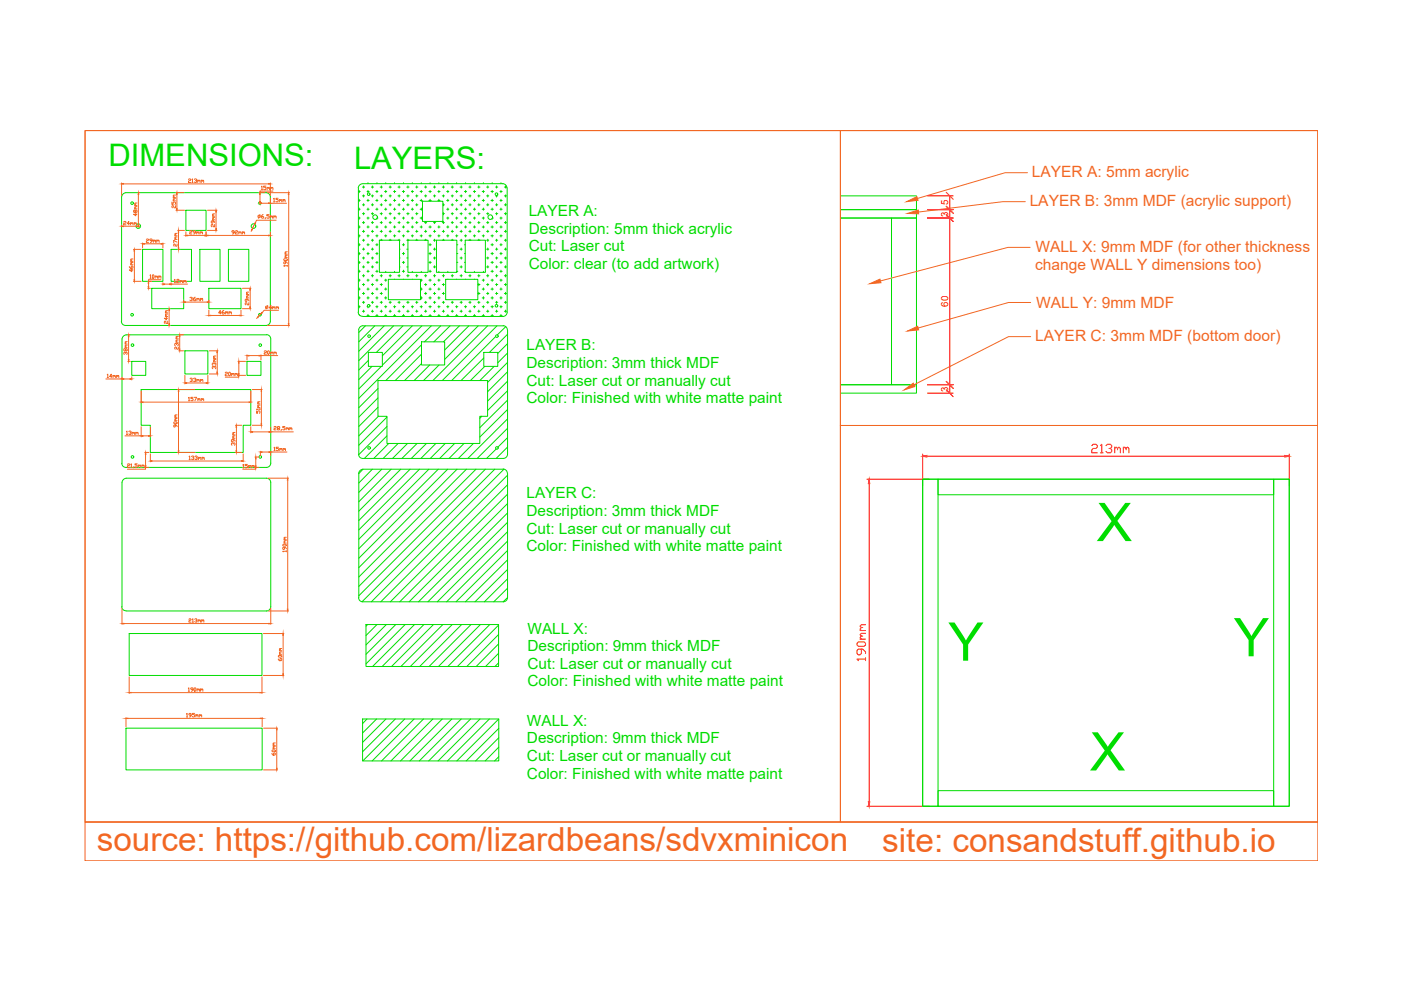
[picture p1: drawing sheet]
<svg xmlns="http://www.w3.org/2000/svg" width="297mm" height="210mm" viewBox="0 0 297 210" stroke-linecap="round" stroke-linejoin="round" font-family="sans-serif">
<!-- layer: text -->
<g fill="none" stroke="#0d0" stroke-width=".21">
<path d="M76 39.8v26.4M76.8 39.7h.5M77.1 39.4v.5M78 38.9h.1M78.7 39.7h.5M79 39.4v.5M79.9 38.9h.1M80.6 39.7h.5M80.9 39.4v.5M81.8 38.9h.1M82.5 39.7h.5M82.7 39.4v.5"/>
<path d="M83.7 38.9h.1M84.4 39.7h.4M84.6 39.4v.5M85.6 38.9h.1M86.2 39.7h.5M86.5 39.4v.5M87.4 38.9h.1M88.1 39.7h.5M88.3 39.4v.5M89.3 38.9h.1M90 39.7h.5M90.3 39.4v.5"/>
<path d="M91.2 38.9h.1M91.9 39.7h.5M92.1 39.4v.5M93 38.9h.1M93.8 39.7h.4M94 39.4v.5M95 38.9h.1M95.7 39.7h.4M95.9 39.4v.5M96.8 38.9h.1M97.5 39.7h.5M97.8 39.4v.5"/>
<path d="M98.7 38.9h.1M99.4 39.7h.5M99.7 39.4v.5M100.6 38.9h.1M101.3 39.7h.5M101.5 39.4v.5M102.5 38.9h.1M103.2 39.7h.4M103.4 39.4v.5M104.4 38.9h.1M105.1 39.7h.4M105.3 39.4v.5"/>
<path d="M106.2 38.9h.1M106.6 38.9a.91 .91 0 0 1 .9 .9M106.6 38.9l-29.8 .1a.99 .99 0 0 0-.8 .8M106.9 39.7h.5M107.2 39.4v.5M107.5 39.8v26.4a.91 .91 0 0 1-.9 .9h-29.7M25.8 41.7l-.1 26.4 .3 .7 .6 .2h29.8M25.8 41.7a1.01 1.01 0 0 1 .9-.8h29.7a.91 .91 0 0 1 .9 .8M30.2 52.9h4.3v6.7h-4.3zM36.3 52.9h4.3v6.7h-4.3zM39.4 44.6h4.3v4.3h-4.3zM42.4 52.9h4.3v6.7h-4.3z"/>
<path d="M48.4 52.9h4.3v6.7h-4.3zM57.3 41.7v26.4a.91 .91 0 0 1-.9 .9M76 40.6h.4M76 42.5h.4M76 44.4h.4M76 46.2h.4M76 48.1h.4M76 50h.4M76 51.9h.4M76 53.8h.4M76 55.6h.4M76 57.5h.4"/>
<path d="M76 59.4h.4M76.2 40.4v.5M76.2 42.2v.5M76.2 44.1v.5M76.2 46v.5M76.2 47.9v.4M76.2 49.8v.4M76.2 51.6v.5M76.2 53.5v.5M76.2 55.4v.5M76.2 57.3v.4M76.2 59.2v.4"/>
<path d="M76.8 41.5h.5M76.8 43.4h.5M76.8 45.3h.5M76.8 47.2h.5M76.8 49.1h.5M76.8 50.9h.5M76.8 52.8h.5M76.8 54.7h.5M76.8 56.6h.5M76.8 58.5h.5M77.1 41.3v.5M77.1 43.2v.4"/>
<path d="M77.1 45.1v.5M77.1 46.9v.5M77.1 48.8v.5M77.1 50.7v.5M77.1 52.6v.4M77.1 54.5v.4M77.1 56.3v.5M77.1 58.2v.5M77.8 40.6h.5M77.8 42.5h.5M77.8 44.4h.5M77.8 46.2h.5"/>
<path d="M77.8 48.1h.5M77.8 50h.5M77.8 51.9h.5M77.8 53.8h.5M77.8 55.6h.5M77.8 57.5h.5M77.8 59.4h.5M78 40.4v.5M78 42.2v.5M78 44.1v.5M78 46v.5M78 47.9v.4"/>
<path d="M78 49.8v.4M78 51.6v.5M78 53.5v.5M78 55.4v.5M78 57.3v.4M78 59.2v.4M78.7 41.5h.5M78.7 43.4h.5M78.7 45.3h.5M78.7 47.2h.5M78.7 49.1h.5M78.7 50.9h.5"/>
<path d="M78.7 52.8h.5M78.7 54.7h.5M78.7 56.6h.5M78.7 58.5h.5M79 41.3v.5M79 43.2v.4M79 45.1v.5M79 46.9v.5M79 48.8v.5M79 50.7v.5M79 52.6v.4M79 54.5v.4"/>
<path d="M79 56.3v.5M79 58.2v.5M79.7 40.6h.4M79.7 42.5h.4M79.7 44.4h.4M79.7 48.1h.4M79.7 50h.4M79.7 51.9h.4M79.7 53.8h.4M79.7 55.6h.4M79.7 57.5h.4M79.7 59.4h.4"/>
<path d="M79.9 40.4v.5M79.9 42.2v.5M79.9 44.1v.5M79.9 46.4v.1M79.9 47.9v.4M79.9 49.8v.4M79.9 51.6v.5M79.9 53.5v.5M79.9 55.4v.5M79.9 57.3v.4M79.9 59.2v.4M80 46.2h.1"/>
<path d="M80.4 50.9h4.3v6.8h-4.3zM80.6 41.5h.5M80.6 43.4h.5M80.6 45.3h.5M80.6 47.2h.5M80.6 49.1h.5M80.6 50.9h.5M80.6 58.5h.5M80.9 41.3v.5M80.9 43.2v.4M80.9 45.1v.5M80.9 46.9v.5"/>
<path d="M80.9 48.8v.5M80.9 50.7v.2M80.9 58.2v.5M81.5 40.6h.5M81.5 42.5h.5M81.5 44.4h.5M81.5 46.2h.5M81.5 48.1h.5M81.5 50h.5M81.5 59.4h.5M81.8 57.7h.1M81.8 40.4v.5"/>
<path d="M81.8 42.2v.5M81.8 44.1v.5M81.8 46v.5M81.8 47.9v.4M81.8 49.8v.4M81.8 59.2v.4M82.3 59.2h6.9v4.3h-6.9zM82.5 41.5h.5M82.5 43.4h.5M82.5 45.3h.5M82.5 47.2h.5M82.5 49.1h.5"/>
<path d="M82.5 50.9h.5M82.5 58.5h.5M82.7 41.3v.5M82.7 43.2v.4M82.7 45.1v.5M82.7 46.9v.5M82.7 48.8v.5M82.7 50.7v.2M82.7 58.2v.5M83.4 40.6h.5M83.4 42.5h.5M83.4 44.4h.5"/>
<path d="M83.4 46.2h.5M83.4 48.1h.5M83.4 50h.5M83.7 57.7h.1M83.7 40.4v.5M83.7 42.2v.5M83.7 44.1v.5M83.7 46v.5M83.7 47.9v.4M83.7 49.8v.4M83.7 59.2h.1M84.4 41.5h.4"/>
<path d="M84.4 43.4h.4M84.4 45.3h.4M84.4 47.2h.4M84.4 49.1h.4M84.4 50.9h.4M84.4 58.5h.4M84.6 41.3v.5M84.6 43.2v.4M84.6 45.1v.5M84.6 46.9v.5M84.6 48.8v.5M84.6 50.7v.2"/>
<path d="M84.6 58.2v.5M84.7 52.8h.1M84.7 54.7h.1M84.7 56.6h.1M85.3 40.6h.5M85.3 42.5h.5M85.3 44.4h.5M85.3 46.2h.5M85.3 48.1h.5M85.3 50h.5M85.3 51.9h.5M85.3 53.8h.5"/>
<path d="M85.3 55.6h.5M85.3 57.5h.5M85.6 40.4v.5M85.6 42.2v.5M85.6 44.1v.5M85.6 46v.5M85.6 47.9v.4M85.6 49.8v.4M85.6 51.6v.5M85.6 53.5v.5M85.6 55.4v.5M85.6 57.3v.4"/>
<path d="M85.6 59.2h.1M86.2 41.5h.5M86.2 43.4h.5M86.2 45.3h.5M86.2 47.2h.5M86.2 49.1h.5M86.2 50.9h.5M86.2 52.8h.3M86.2 54.7h.3M86.2 56.6h.3M86.2 58.5h.5M86.5 50.9h4.3v6.8h-4.3z"/>
<path d="M86.5 41.3v.5M86.5 43.2v.4M86.5 45.1v.5M86.5 46.9v.5M86.5 48.8v.5M86.5 50.7v.2M86.5 58.2v.5M87.2 40.6h.5M87.2 42.5h.5M87.2 44.4h.5M87.2 46.2h.5M87.2 48.1h.5"/>
<path d="M87.2 50h.5M87.4 57.7h.1M87.4 40.4v.5M87.4 42.2v.5M87.4 44.1v.5M87.4 46v.5M87.4 47.9v.4M87.4 49.8v.4M87.4 59.2h.1M88.1 41.5h.5M88.1 43.4h.5M88.1 45.3h.5"/>
<path d="M88.1 47.2h.5M88.1 49.1h.5M88.1 50.9h.5M88.1 58.5h.5M88.3 41.3v.5M88.3 43.2v.4M88.3 45.1v.5M88.3 46.9v.5M88.3 48.8v.5M88.3 50.7v.2M88.3 58.2v.5M89.1 40.6h.4"/>
<path d="M89.1 42.5h.4M89.1 44.4h.4M89.1 46.2h.4M89.1 48.1h.4M89.1 50h.4M89.2 59.4h.3M89.3 57.7h.1M89.3 40.4v.5M89.3 42.2v.5M89.3 44.1v.5M89.3 46v.5M89.3 47.9v.4"/>
<path d="M89.3 49.8v.4M89.3 59.2v.4M89.6 42.7h4.3v4.2h-4.3zM90 41.5h.5M90 47.2h.5M90 49.1h.5M90 50.9h.5M90 58.5h.5M90.3 41.3v.5M90.3 46.9v.5M90.3 48.8v.5M90.3 50.7v.2"/>
<path d="M90.3 58.2v.5M90.9 40.6h.5M90.9 42.5h.5M90.9 48.1h.5M90.9 50h.5M90.9 51.9h.5M90.9 53.8h.5M90.9 55.6h.5M90.9 57.5h.5M90.9 59.4h.5M91.2 40.4v.5M91.2 42.2v.5"/>
<path d="M91.2 47.9v.4M91.2 49.8v.4M91.2 51.6v.5M91.2 53.5v.5M91.2 55.4v.5M91.2 57.3v.4M91.2 59.2v.4M91.9 41.5h.5M91.9 47.2h.5M91.9 49.1h.5M91.9 50.9h.5M91.9 52.8h.5"/>
<path d="M91.9 54.7h.5M91.9 56.6h.5M91.9 58.5h.5M92.1 41.3v.5M92.1 46.9v.5M92.1 48.8v.5M92.1 50.7v.5M92.1 52.6v.4M92.1 54.5v.4M92.1 56.3v.5M92.1 58.2v.5M92.5 50.9h4.4v6.8h-4.4z"/>
<path d="M92.8 40.6h.5M92.8 42.5h.5M92.8 48.1h.5M92.8 50h.5M92.8 59.4h.5M93 57.7h.1M93 40.4v.5M93 42.2v.5M93 47.9v.4M93 49.8v.4M93 59.2v.4M93.8 41.5h.4"/>
<path d="M93.8 47.2h.4M93.8 49.1h.4M93.8 50.9h.4M93.8 58.5h.4M93.9 43.4h.3M93.9 45.3h.3M94 41.3v.5M94 43.2v.4M94 45.1v.5M94 46.9v.5M94 48.8v.5M94 50.7v.2"/>
<path d="M94 58.2v.5M94.5 59.2h6.8v4.3h-6.8zM94.7 40.6h.5M94.7 42.5h.5M94.7 44.4h.5M94.7 46.2h.5M94.7 48.1h.5M94.7 50h.5M95 57.7h.1M95 40.4v.5M95 42.2v.5M95 44.1v.5"/>
<path d="M95 46v.5M95 47.9v.4M95 49.8v.4M95 59.2h.1M95.7 41.5h.4M95.7 43.4h.4M95.7 45.3h.4M95.7 47.2h.4M95.7 49.1h.4M95.7 50.9h.4M95.7 58.5h.4M95.9 41.3v.5"/>
<path d="M95.9 43.2v.4M95.9 45.1v.5M95.9 46.9v.5M95.9 48.8v.5M95.9 50.7v.2M95.9 58.2v.5M96.6 40.6h.5M96.6 42.5h.5M96.6 44.4h.5M96.6 46.2h.5M96.6 48.1h.5M96.6 50h.5"/>
<path d="M96.8 57.7h.1M96.8 40.4v.5M96.8 42.2v.5M96.8 44.1v.5M96.8 46v.5M96.8 47.9v.4M96.8 49.8v.4M96.8 59.2h.1M96.9 51.9h.2M96.9 53.8h.2M96.9 55.6h.2M96.9 57.5h.2"/>
<path d="M97.5 41.5h.5M97.5 43.4h.5M97.5 45.3h.5M97.5 47.2h.5M97.5 49.1h.5M97.5 50.9h.5M97.5 52.8h.5M97.5 54.7h.5M97.5 56.6h.5M97.5 58.5h.5M97.8 41.3v.5M97.8 43.2v.4"/>
<path d="M97.8 45.1v.5M97.8 46.9v.5M97.8 48.8v.5M97.8 50.7v.5M97.8 52.6v.4M97.8 54.5v.4M97.8 56.3v.5M97.8 58.2v.5M98.5 40.6h.4M98.5 42.5h.4M98.5 44.4h.4M98.5 46.2h.4"/>
<path d="M98.5 48.1h.4M98.5 50h.4M98.5 51.9h.1M98.5 53.8h.1M98.5 55.6h.1M98.5 57.5h.1M98.6 50.9h4.3v6.8h-4.3zM98.7 57.7h.1M98.7 40.4v.5M98.7 42.2v.5M98.7 44.1v.5M98.7 46v.5"/>
<path d="M98.7 47.9v.4M98.7 49.8v.4M98.7 59.2h.1M99.4 41.5h.5M99.4 43.4h.5M99.4 45.3h.5M99.4 47.2h.5M99.4 49.1h.5M99.4 50.9h.5M99.4 58.5h.5M99.7 41.3v.5M99.7 43.2v.4"/>
<path d="M99.7 45.1v.5M99.7 46.9v.5M99.7 48.8v.5M99.7 50.7v.2M99.7 58.2v.5M100.4 40.6h.4M100.4 42.5h.4M100.4 44.4h.4M100.4 46.2h.4M100.4 48.1h.4M100.4 50h.4M100.6 57.7h.1"/>
<path d="M100.6 40.4v.5M100.6 42.2v.5M100.6 44.1v.5M100.6 46v.5M100.6 47.9v.4M100.6 49.8v.4M100.6 59.2h.1M101.3 41.5h.5M101.3 43.4h.5M101.3 45.3h.5M101.3 47.2h.5M101.3 49.1h.5"/>
<path d="M101.3 50.9h.5M101.3 58.5h.5M101.5 41.3v.5M101.5 43.2v.4M101.5 45.1v.5M101.5 46.9v.5M101.5 48.8v.5M101.5 50.7v.2M101.5 58.2v.5M102.2 40.6h.5M102.2 42.5h.5M102.2 44.4h.5"/>
<path d="M102.2 46.2h.5M102.2 48.1h.5M102.2 50h.5M102.2 59.4h.5M102.5 57.7h.1M102.5 40.4v.5M102.5 42.2v.5M102.5 44.1v.5M102.5 46v.5M102.5 47.9v.4M102.5 49.8v.4M102.5 59.2v.4"/>
<path d="M103.2 41.5h.4M103.2 43.4h.4M103.2 45.3h.4M103.2 47.2h.4M103.2 49.1h.4M103.2 50.9h.4M103.2 52.8h.4M103.2 54.7h.4M103.2 56.6h.4M103.2 58.5h.4M103.4 41.3v.5M103.4 43.2v.4"/>
<path d="M103.4 45.1v.5M103.4 46.9v.5M103.4 48.8v.5M103.4 50.7v.5M103.4 52.6v.4M103.4 54.5v.4M103.4 56.3v.5M103.4 58.2v.5M104.1 40.6h.5M104.1 42.5h.5M104.1 44.4h.5M104.1 48.1h.5"/>
<path d="M104.1 50h.5M104.1 51.9h.5M104.1 53.8h.5M104.1 55.6h.5M104.1 57.5h.5M104.1 59.4h.5M104.4 40.4v.5M104.4 42.2v.5M104.4 44.1v.5M104.4 46.4v.1M104.4 47.9v.4M104.4 49.8v.4"/>
<path d="M104.4 51.6v.5M104.4 53.5v.5M104.4 55.4v.5M104.4 57.3v.4M104.4 59.2v.4M104.4 46.2h.2M105.1 41.5h.4M105.1 43.4h.4M105.1 45.3h.4M105.1 47.2h.4M105.1 49.1h.4M105.1 50.9h.4"/>
<path d="M105.1 52.8h.4M105.1 54.7h.4M105.1 56.6h.4M105.1 58.5h.4M105.3 41.5v.3M105.3 43.2v.4M105.3 45.1v.5M105.3 46.9v.5M105.3 48.8v.5M105.3 50.7v.5M105.3 52.6v.4M105.3 54.5v.4"/>
<path d="M105.3 56.3v.5M105.3 58.2v.5M106 40.6h.5M106 42.5h.5M106 44.4h.5M106 46.2h.5M106 48.1h.5M106 50h.5M106 51.9h.5M106 53.8h.5M106 55.6h.5M106 57.5h.5"/>
<path d="M106 59.4h.5M106.2 40.4v.5M106.2 42.2v.5M106.2 44.1v.5M106.2 46v.5M106.2 47.9v.4M106.2 49.8v.4M106.2 51.6v.5M106.2 53.5v.5M106.2 55.4v.5M106.2 57.3v.4M106.2 59.2v.4"/>
<path d="M106.9 41.5h.5M106.9 43.4h.5M106.9 45.3h.5M106.9 47.2h.5M106.9 49.1h.5M106.9 50.9h.5M106.9 52.8h.5M106.9 54.7h.5M106.9 56.6h.5M106.9 58.5h.5M107.2 41.3v.5M107.2 43.2v.4"/>
<path d="M107.2 45.1v.5M107.2 46.9v.5M107.2 48.8v.5M107.2 50.7v.5M107.2 52.6v.4M107.2 54.5v.4M107.2 56.3v.5M107.2 58.2v.5M178.2 41.5h16.1v3h-16.1h16.1v1.7h-16.1h10.8v35.4h-10.8h16.1v1.8h-16.1M189 46.2h5.3v35.4h-5.3zM27.9 76.6h3v3h-3zM32.2 61.1h6.7v4.3h-6.7z"/>
<path d="M39.2 74.4h4.9v4.9h-4.9zM44.3 61.1h6.8v4.3h-6.8zM52.4 76.6h2.9v3h-2.9zM57.4 71.8a.91 .91 0 0 0-.9-.8h-29.7a1.01 1.01 0 0 0-.9 .9v26.4M57.4 71.9v26.3a.91 .91 0 0 1-.9 .9h-29.7M75.9 66.2l.3 .6 .6 .3M76 61.3h.4M76 63.2h.4M76 65h.4M76.2 61v.5M76.2 62.9v.5M76.2 64.8v.5"/>
<path d="M76.2 66.7v.1M76.3 66.9h.1M76.8 60.3h.5M76.8 62.2h.5M76.8 64.1h.5M76.8 66h.5M76.9 69.1a.99 .99 0 0 0-.9 .8l.1 26.4M77 69.1l29.7-.1a.91 .91 0 0 1 .9 .9M77.1 60.1v.5M77.1 62v.4M77.1 63.9v.4M77.1 65.7v.5"/>
<path d="M77.5 69.1l-1.4 1.4M77.8 61.3h.5M77.8 63.2h.5M77.8 65h.2M77.8 66.9h.5M78 61v.5M78 62.9v.5M78 65.1v.2M78 66.7v.4M78.1 74.7h3v3h-3zM78.1 76.4l-2 2M78.7 60.3h.5"/>
<path d="M78.7 62.2h.5M78.7 64.1h.5M78.7 66h.5M78.9 77.7l-2.8 2.8M79 60.1v.5M79 62v.4M79 63.9v.4M79 65.7v.5M79.5 69.1l-3.4 3.4M79.7 61.3h.4M79.7 63.2h.4M79.7 65h.4"/>
<path d="M79.7 66.9h.4M79.9 61v.5M79.9 62.9v.5M79.9 64.8v.5M79.9 66.7v.4M80.6 60.3h.5M80.6 62.2h.5M80.6 64.1h.5M80.6 66h.5M80.9 60.1v.5M80.9 62v.4M80.9 63.9v.4"/>
<path d="M80.9 65.7v.5M80.9 77.7l-4.8 4.8M81.4 69.1l-5.3 5.4M81.5 61.3h.5M81.5 63.2h.5M81.5 65h.5M81.5 66.9h.5M81.8 61v.5M81.8 62.9v.5M81.8 64.8v.5M81.8 66.7v.4M82.5 64.1h.5"/>
<path d="M82.5 66h.5M82.7 63.9v.4M82.7 65.7v.5M83.4 65h.5M83.4 66.9h.5M83.4 69.1l-7.3 7.4M83.7 64.8v.5M83.7 66.7v.4M84.4 64.1h.4M84.4 66h.4M84.6 63.9v.4M84.6 65.7v.5"/>
<path d="M85.3 65h.5M85.3 66.9h.5M85.4 69.1l-5.6 5.6M85.6 64.8v.5M85.6 66.7v.4M86.2 64.1h.5M86.2 66h.5M86.5 63.9v.4M86.5 65.7v.5M87.2 65h.5M87.2 66.9h.5M87.4 64.8v.5"/>
<path d="M87.4 66.7v.4M87.4 69.1l-6.3 6.3M88.1 64.1h.5M88.1 66h.5M88.3 63.9v.4M88.3 65.7v.5M89.1 65h.4M89.1 66.9h.4M89.2 61.3h.3M89.2 63.2h.3M89.3 61v.5M89.3 62.9v.5"/>
<path d="M89.3 64.8v.5M89.3 66.7v.4M89.4 72.5h4.9v4.9h-4.9zM89.4 73.1l-7.6 7.6M89.4 75.1l-5.6 5.6M89.4 77.1l-3.6 3.6M89.5 69.1l-8.4 8.3M90 60.3h.5M90 62.2h.5M90 64.1h.5M90 66h.5M90.3 60.1v.5"/>
<path d="M90.3 62v.4M90.3 63.9v.4M90.3 65.7v.5M90.9 61.3h.5M90.9 63.2h.5M90.9 65h.5M90.9 66.9h.5M91.1 77.4l-3.3 3.3M91.2 61v.5M91.2 62.9v.5M91.2 64.8v.5M91.2 66.7v.4"/>
<path d="M91.4 69.1l-15.3 15.4M91.9 60.3h.5M91.9 62.2h.5M91.9 64.1h.5M91.9 66h.5M92.1 60.1v.5M92.1 62v.4M92.1 63.9v.4M92.1 65.7v.5M92.8 61.3h.5M92.8 63.2h.5M92.8 65h.5"/>
<path d="M92.8 66.9h.5M93 61v.5M93 62.9v.5M93 64.8v.5M93 66.7v.4M93.1 77.4l-3.3 3.3M93.4 69.1l-3.4 3.4M93.8 60.3h.4M93.8 62.2h.4M93.8 64.1h.4M93.8 66h.4M94 60.1v.5"/>
<path d="M94 62v.4M94 63.9v.4M94 65.7v.5M94.7 65h.5M94.7 66.9h.5M95 64.8v.5M95 66.7v.4M95.4 69.1l-3.4 3.4M95.7 64.1h.4M95.7 66h.4M95.9 63.9v.4M95.9 65.7v.5"/>
<path d="M96.6 65h.5M96.6 66.9h.5M96.8 64.8v.5M96.8 66.7v.4M97.4 69.1l-3.4 3.4M97.5 64.1h.5M97.5 66h.5M97.8 63.9v.4M97.8 65.7v.5M98.5 65h.4M98.5 66.9h.4M98.7 64.8v.5"/>
<path d="M98.7 66.7v.4M99.4 64.1h.5M99.4 66h.5M99.4 69.1l-5.1 5.1M99.7 63.9v.4M99.7 65.7v.5M100.4 65h.4M100.4 66.9h.4M100.6 64.8v.5M100.6 66.7v.4M101.3 60.3h.5M101.3 62.2h.5"/>
<path d="M101.3 64.1h.5M101.3 66h.5M101.4 69.1l-7.1 7.1M101.5 60.1v.5M101.5 62v.4M101.5 63.9v.4M101.5 65.7v.5M102.2 61.3h.5M102.2 63.2h.5M102.2 65h.5M102.2 66.9h.5M102.5 61v.5"/>
<path d="M102.5 62.9v.5M102.5 64.8v.5M102.5 66.7v.4M102.6 74.7h2.9v3h-2.9zM102.6 75.9l-4.9 4.8M102.8 77.7l-3.1 3M103.2 60.3h.4M103.2 62.2h.4M103.2 64.1h.4M103.2 66h.4M103.4 69.1l-11.6 11.6M103.4 60.1v.5"/>
<path d="M103.4 62v.4M103.4 63.9v.4M103.4 65.7v.5M104.1 61.3h.5M104.1 63.2h.5M104.1 65h.5M104.1 66.9h.5M104.4 61v.5M104.4 62.9v.5M104.4 64.8v.5M104.4 66.7v.4M104.8 77.7l-3.1 3"/>
<path d="M105.1 60.3h.4M105.1 62.2h.4M105.1 64.1h.4M105.1 66h.4M105.1 71.4l-9.3 9.3M105.3 60.1v.5M105.3 62v.4M105.3 63.9v.4M105.3 65.7v.5M105.4 69.1l-11.6 11.6M106 61.3h.5M106 63.2h.5"/>
<path d="M106 65h.5M106 66.9h.5M106.2 61v.5M106.2 62.9v.5M106.2 64.8v.5M106.2 66.7v.4M106.9 60.3h.5M106.9 62.2h.5M106.9 64.1h.5M106.9 66h.5M107.2 60.1v.5M107.2 62v.4"/>
<path d="M107.2 63.9v.4M107.2 65.7v.5M107.2 69.3l-1.7 1.7M107.6 70v26.3a.91 .91 0 0 1-.9 .9h-29.7M107.6 70.9l-3.8 3.8M107.6 72.9l-2.1 2M107.6 74.8l-2.1 2.1M107.6 76.8l-4.2 4.3M107.6 78.8l-4.2 4.3M25.8 98.2l.3 .7 .6 .2M29.9 82.6h23.3v7.6h-1.6v5.7h-19.7v-5.7h-2zM76 96.3l.3 .6 .6 .3"/>
<path d="M76.9 99.5a.99 .99 0 0 0-.9 .9M79 99.5l-2.9 2.9M80.1 80.7h23.3v7.6h-1.7v5.7h-19.7v-5.7h-1.9zM80.1 82.4l-4 4M80.1 84.4l-4 4M80.1 86.4l-4 4M80.2 88.3l-4.1 4.1M80.9 99.5l-4.8 4.9M82 88.4l-5.9 6M82 90.4l-5.9 6M82 92.4l-4.7 4.8M82.4 94l-3.2 3.2"/>
<path d="M82.9 99.5l-6.8 6.9M84.4 94l-3.2 3.2M85 99.5l-8.9 8.9M86.4 94l-3.2 3.2M87 99.5l-10.9 10.9M88.4 94l-3.2 3.2M88.9 99.5l-12.8 12.9M90.4 94l-3.2 3.2M90.9 99.5l-14.8 14.8M92.4 94l-3.2 3.2M92.9 99.5l-16.8 16.8M94.4 94l-3.2 3.2"/>
<path d="M94.9 99.5l-18.8 18.9M96.4 94l-3.2 3.2M96.9 99.5l-20.8 20.9M98.4 94l-3.2 3.2M98.9 99.5l-22.8 22.8M100.4 94l-3.2 3.2M100.9 99.5l-24.8 24.8M102.2 88.3l-.5 .4M102.9 99.5l-26.8 26.8M104.9 99.5l-28.1 28.1M105.2 95.2l-2 2M106.7 99.4a.91 .91 0 0 1 .9 .9"/>
<path d="M106.7 99.5h-29.7l-.9 .9v26.3M106.8 99.5l-28.1 28.1M107.6 80.8l-4.2 4.2M107.6 82.8l-4.2 4.2M107.6 84.8l-5.9 5.9M107.6 86.8l-5.9 5.9M107.6 88.8l-8.4 8.4M107.6 90.8l-6.4 6.4M107.6 92.8l-2 2M107.6 94.8l-2.4 2.4M25.9 102.3v26.4M25.9 102.3a1.01 1.01 0 0 1 .9-.9h29.7a.91 .91 0 0 1 .9 .9v26.4a.91 .91 0 0 1-.9 .8h-29.7"/>
<path d="M107.6 100.4v26.3M107.6 100.8l-26.9 26.8M107.6 102.8l-24.8 24.8M107.6 104.8l-22.8 22.8M107.6 106.8l-20.9 20.8M107.6 108.8l-18.9 18.8M107.6 110.7l-16.9 16.9M107.6 112.7l-14.9 14.9M107.6 114.7l-12.9 12.9M107.6 116.7l-10.9 10.9M107.6 118.7l-8.9 8.9M195.6 101.6h77.7v69.3h-77.7z"/>
<path d="M195.6 101.6h3.3v69.3h-3.3zM198.9 101.6h71.1v3.3h-71.1zM270 101.6h3.3v69.3h-3.3zM25.8 128.6l.3 .6 .6 .3M27.4 134.3h28.1v8.9h-28.1zM76 126.7l.3 .6 .6 .3M77 127.6h29.7M77.6 132.4h28.1v8.9h-28.1zM77.9 132.4l-.3 .4M79.9 132.4l-2.3 2.3M81.9 132.4l-4.3 4.3M83.9 132.4l-6.3 6.3"/>
<path d="M85.9 132.4l-8.3 8.4M87.9 132.4l-8.9 8.9M89.9 132.4l-8.9 8.9M91.9 132.4l-8.9 8.9M93.9 132.4l-8.9 8.9M95.9 132.4l-8.9 8.9M97.9 132.4l-8.9 8.9M99.9 132.4l-8.9 8.9M101.9 132.4l-8.9 8.9M103.8 132.4l-8.8 8.9M105.7 132.5l-8.7 8.8M105.7 134.5l-6.7 6.8"/>
<path d="M105.7 136.5l-4.7 4.8M105.7 138.5l-2.7 2.8M107.6 120.7l-6.9 6.9M107.6 122.7l-4.9 4.9M107.6 124.7l-2.9 2.9M107.6 126.7l-.9 .9M107.6 126.7a.91 .91 0 0 1-.9 .9M26.7 154.4h28.9v8.8h-28.9zM76.9 152.4h28.8v8.9h-28.8zM77.8 152.4l-.9 1M79.8 152.4l-2.9 3M81.8 152.4l-4.9 5"/>
<path d="M83.8 152.4l-6.9 7M85.8 152.4l-8.9 8.9M87.8 152.4l-8.9 8.9M89.8 152.4l-8.9 8.9M91.8 152.4l-8.9 8.9M93.8 152.4l-8.9 8.9M95.8 152.4l-8.9 8.9M97.8 152.4l-8.9 8.9M99.8 152.4l-8.9 8.9M101.8 152.4l-8.9 8.9M103.8 152.4l-8.9 8.9M105.7 140.5l-.8 .8"/>
<path d="M105.7 152.4l-8.8 8.9M105.7 154.4l-6.9 6.9M105.7 156.4l-4.9 4.9M105.7 158.4l-2.8 2.9M105.7 160.4l-.8 .9M198.9 167.6h71.1v3.3h-71.1z"/>
<circle cx="28" cy="43.1" r=".28"/>
<circle cx="29.3" cy="47.9" r=".49"/>
<circle cx="53.7" cy="47.9" r=".49"/>
<circle cx="55.1" cy="43.1" r=".28"/>
<circle cx="78.2" cy="41.2" r=".28"/>
<circle cx="79.5" cy="46" r=".49"/>
<circle cx="103.9" cy="46" r=".49"/>
<circle cx="105.3" cy="41.2" r=".28"/>
<circle cx="28" cy="66.7" r=".28"/>
<circle cx="28.1" cy="73.2" r=".28"/>
<circle cx="55.1" cy="66.7" r=".28"/>
<circle cx="55.2" cy="73.2" r=".28"/>
<circle cx="78.2" cy="64.8" r=".28"/>
<circle cx="78.3" cy="71.3" r=".28"/>
<circle cx="105.3" cy="64.8" r=".28"/>
<circle cx="105.3" cy="71.3" r=".28"/>
<circle cx="28.1" cy="96.9" r=".28"/>
<circle cx="55.2" cy="96.9" r=".28"/>
<circle cx="78.3" cy="95" r=".28"/>
<circle cx="105.3" cy="95" r=".28"/>
</g>
<g fill="none" stroke="#f26722" stroke-width=".21">
<path d="M18 27.7h160.2v146.6h-160.2zM18 27.7h261.4v146.6h-261.4zM25.8 38.8v2.6M26.2 39h30.7M40 38.1l.3-.2 .1 .3-.4 .2v.3h.4M40.7 38.1l.1-.2v.8M40.7 38.7h.2M41.2 38.1l.1-.2 .4 .2-.3 .2M41.6 38.3l.1 .1-.1 .3-.4-.1M41.9 38.3l.1-.1 .2 .2M41.9 38.2v.5M42.2 38.3l.1-.1 .1 .1v.4"/>
<path d="M42.7 38.3l.1-.1 .1 .2M42.7 38.2v.5M42.9 38.3l.2-.1 .1 .1v.4M55.4 39.6l.1-.1v.7M56.4 39.5h-.5v.2l.5 .1-.1 .4-.4-.1M56.6 39.8l.2-.1 .1 .3M56.6 39.7v.5M56.9 39.8l.1-.1 .2 .1v.4M57.3 38.8v2.6M57.4 39.8l.1-.1 .1 .3M57.4 39.7v.5M57.6 39.8l.1-.1 .2 .1v.4"/>
<path d="M178.2 27.7h101.2v62.5h-101.2zM217.8 36.6h-4.7l-18.6 5.5M25.8 47.7v.1M26.2 48h2.8M26.2 47.1l.1-.2 .4 .2-.1 .2-.4 .1v.3h.5M27.4 56.5l.3 .4h.4l.1-.1-.1-.4-.3 .1v.4M27.4 47.4h-.4l.3-.5v.8M27.7 47.3l.1-.1 .1 .2M27.7 56.1h.5M27.7 55.4h.5M27.7 47.2v.5M27.9 57.1v.5l-.5-.4h.8"/>
<path d="M27.9 55.9l-.2 .1 .1 .1M27.9 55.2l-.2 .1 .1 .1M27.9 47.3l.2-.1 .1 .1v.4M28.2 55.7h-.4l-.1 .1 .1 .1M28.2 54.9h-.4l-.1 .1 .1 .2M28.3 52.9h1.6M28.3 59.6h1.6M28.4 47.3l.1-.1 .2 .2M28.4 47.2v.5M28.5 53.2v6.1M28.5 44.3h.5M28.5 43.6h.5"/>
<path d="M28.7 44.7l.1-.2 .2 .2v.2l-.2 .1-.4-.5-.1 .4 .1 .1 .3-.1M28.7 47.3l.1-.1 .1 .1v.4M28.8 45.3v.5l-.5-.4h.7M28.8 44.1l-.3 .1 .2 .1M28.8 43.3l-.3 .1 .2 .2M29 43.8h-.3l-.2 .1 .2 .2M29 43.1h-.3l-.2 .1 .2 .1M29.3 41.2v6.6M29.5 40.9h.1M29.5 48h.1M30.2 51.5v1.1M30.6 51.7h3.6"/>
<path d="M31 50.8h.5l-.1 .2-.4 .1v.3h.5M31.3 59.6h.8M31.8 58.4l.1-.1v.7M31.8 59h.2M32.3 51h-.4l-.1-.2h.5v.3l-.4 .3M32.3 58.4l.1-.1 .2 .1-.1 .6-.2-.1zM32.5 51l.1-.1 .2 .2M32.5 50.9v.5M32.8 51l.1-.1 .1 .1v.4M32.9 58.6l.1-.1 .1 .3M32.9 58.5v.5M33.1 58.6l.2-.1 .1 .1v.4"/>
<path d="M33.2 51l.2-.1 .1 .2M33.2 50.9v.5M33.5 51l.1-.1 .1 .1v.4M33.7 58.6l.1-.1 .1 .3M33.7 58.5v.5M33.9 58.6l.1-.1 .1 .1v.4M34.1 59.3h-2.6v.3M34.5 51.5v1.1M34.5 59.9v.6M36.3 59.9v.6M36.4 42.8v.5h.3l.1-.5 .4 .2-.1 .3M36.7 42.6h.5"/>
<path d="M36.7 41.9h.5M37 59.4l.1-.2v.7M37 42.3l-.3 .2 .1 .1M37 41.6l-.3 .1 .1 .2M37 59.9h.2M37 50.8h.5M37 50h.5M37.2 43.6v.5h-.2l-.3-.5-.3 .1 .2 .4M37.2 42.1h-.4l-.1 .1 .1 .1M37.2 41.4h-.4l-.1 .1 .1 .1M37.3 50.5l-.3 .1 .2 .2M37.3 49.7l-.3 .2 .2 .1"/>
<path d="M37.3 40.9h1.7M37.3 44.6h1.8M37.5 59.4l.1-.2 .4 .2-.5 .3v.2h.5M37.5 41.2v3M37.5 51.7v.5l-.3-.1-.2-.4-.2 .2 .1 .3M37.5 51.4l-.7-.4v.5M37.5 50.2h-.3l-.2 .2 .2 .1M37.5 49.5h-.3l-.2 .1 .2 .1M37.7 52.9h.4M37.7 48.9h1.4M37.8 49.2v3.3M38.2 59.6l.1-.1 .1 .2"/>
<path d="M38.2 59.5v.4M38.4 59.6h.3v.3M38.9 59.6l.2-.1 .1 .2M38.9 59.5v.4M39.2 59.6h.3v.3M39.4 49.1v1M39.8 49.9h3.5M40.2 49l.1-.1 .4 .1-.5 .4v.2h.5M41.4 49.2h-.3l-.2-.2 .2-.1 .3 .1v.4l-.3 .2M41.7 49.2l.1-.1 .1 .3M41.7 49.1v.5M41.9 49.2h.3v.4"/>
<path d="M42.4 49.2l.1-.1 .2 .3M42.4 49.1v.5M42.7 49.2h.2v.4M43.7 49.1v1M44 48.9h2M44 44.6h2M44.1 49.9h12.8M45 46.6h.5M45 45.8h.5M45.2 46.8l-.2 .5-.2-.1 .1-.4h.4l.2 .4M45.3 46.4l-.3 .1 .2 .1M45.3 45.6l-.3 .1 .2 .1"/>
<path d="M45.5 47.6v.5l-.3-.1-.2-.4-.2 .1 .1 .4M45.5 46.1h-.3l-.2 .1 .2 .2M45.5 45.3h-.3l-.2 .2 .2 .1M45.8 45v3.5M49.7 49.2h-.4l-.2-.2 .2-.1 .4 .1v.4l-.4 .2M49.9 49l.1-.1 .4 .1-.5 .4v.2h.5M50.6 49.2l.2-.1 .1 .3M50.6 49.1v.5M50.9 49.2h.2v.4M51.4 49.2l.1-.1 .1 .3M51.4 49.1v.5M51.6 49.2h.3v.4"/>
<path d="M53.4 48.7l-.1 .4M54 47.5l-.4 .9M54.7 45.8l.4-.2 .1 .4-.4 .1zM54.9 40.9h1.2M55.1 41.2v1.5M55.1 42.8v.1M55.1 45.5l-.3 .8M55.3 43.1h1.6M55.4 40.2h.3M55.8 45.5l-.3 .3v.3l.1 .2 .3-.2-.1-.2h-.3M56.3 46.1l-.1 .3M56.7 40.9h4.7"/>
<path d="M57.1 45.5h-.5v.3l.5 .1-.2 .4-.3-.2M57.3 45.9l.1-.1 .1 .2M57.3 45.8v.5M57.3 42v1.3M57.3 49.1v1M57.3 43.1h3.4M57.5 45.9l.2-.1 .1 .1v.4M57.9 40.5h-2.8v.4M58 42.2l.1-.2v.8M58 42.8h.3M58 45.9l.2-.1 .1 .2M58 45.8v.5"/>
<path d="M58.3 45.9l.1-.1 .1 .1v.4M58.5 46.7h-4.1l-.3 .5M59 42h-.5v.3l.5 .1-.2 .4-.3-.1M59.2 42.4l.2-.1 .1 .2M59.2 42.3v.5M59.5 42.4l.1-.1 .1 .1v.4M60 42.4l.1-.1 .1 .2M60 42.3v.5M60.2 55l.6-.1 .1 .2-.6 .1zM60.2 42.4l.1-.1 .2 .1v.4M60.4 54.6h.5M60.4 53.9h.5"/>
<path d="M60.5 55.5v.3l-.2 .2-.1-.2 .1-.3h.4l.2 .3M60.7 54.4l-.3 .1 .1 .1M60.7 53.6l-.3 .2 .1 .1M60.9 56.3h-.7l.1 .2M60.9 54.1h-.4l-.1 .2 .1 .1M60.9 53.4h-.4l-.1 .1 .1 .1M60.9 56.2v.3M61.2 41.2v27.4M217.4 42.8h-4.8l-17.9 2.2M218.4 52.5h-4.7l-27 7.1M22.7 79.5l.2-.2v.8M23.7 79.8h-.5l.4-.5v.8"/>
<path d="M24 79.7l.1-.1 .1 .2M24 79.6v.5M24.2 79.7l.1-.1 .2 .1v.4M24.7 79.7l.1-.1 .2 .2M24.7 79.6v.5M25 79.7l.1-.1 .1 .1v.4M25.9 79.9v.7M26.5 73.7h.5M26.5 72.9h.5M26.6 74.9l-.2-.2-.2 .1 .2 .3M26.6 74.8l.2-.1 .2 .1-.2 .3M26.6 74l.2-.1 .2 .1-.2 .4-.3-.5-.3 .1 .2 .4 .2-.1"/>
<path d="M26.8 73.4l-.3 .2 .1 .1M26.8 72.7l-.3 .1 .1 .1M27 73.2h-.4l-.1 .1 .1 .1M27 72.4h-.4l-.1 .2 .1 .1M27.1 76.6h.5M27.1 71h.5M27.3 71.4v4.8M27.9 79.9v.7M31.3 61.1h.6M31.5 60v.8M34.9 60.2h1M35.1 67.1h.5"/>
<path d="M35.1 66.3h.5M35.3 67.4v.4l-.5-.3h.8M35.3 66.8l-.2 .2 .1 .1M35.3 66.1l-.2 .2h.1M35.6 68.1v.5h-.3l-.3-.5-.2 .1 .2 .4M35.6 66.6h-.4l-.1 .1 .1 .1M35.6 65.9h-.4l-.1 .1 .1 .1M35.9 69h.2M35.9 65.4h.2M35.9 65.8v2.8M36.3 60.2h3.5M37.3 72.6h.5"/>
<path d="M37.3 71.8h.5M37.4 73.1l-.1-.3-.3 .1 .2 .4M37.4 72.9l.1-.1 .3 .1-.1 .4M37.5 72.3l-.2 .1 .1 .2M37.5 71.6l-.2 .1 .1 .1M37.8 73.6v.4h-.3l-.2-.4-.3 .1 .2 .3M37.8 72.1h-.4l-.1 .1 .1 .1M37.8 71.3h-.4l-.1 .2 .1 .1M37.9 74.4h1M37.9 71h1M38.1 71.4v2.6M38.9 63.6v.6"/>
<path d="M39.2 79.6v1.8M39.3 64.1h4.6M40.3 63.1h.5l-.3 .3M40.6 63.4l.2 .1-.2 .3-.3-.2M41.4 63l-.4 .2v.4l.4 .2v-.4h-.4M41.7 63.4l.2-.2 .1 .3M41.7 63.2v.6M42 63.4l.1-.2 .1 .2v.4M42.5 63.4l.1-.2 .2 .3M42.5 63.2v.6M42.8 63.4l.1-.2 .1 .2v.4M44.1 79.6v1.8"/>
<path d="M44.3 63.6v.6M44.3 65.7v1.4M44.4 79.3h1.8M44.4 74.4h1.8M44.7 66.9h6.1M45.3 76.7h.5M45.3 76h.5M45.4 77.9l-.1-.2-.3 .1 .1 .4M45.4 77.8l.1-.1 .3 .1-.2 .4M45.4 77.2l-.1-.2-.3 .1 .1 .4M45.4 77.1l.1-.1 .3 .1-.2 .4M45.5 76.5l-.2 .1 .1 .1"/>
<path d="M45.5 75.7l-.2 .2 .1 .1M45.8 76.2h-.4l-.1 .1 .1 .2M45.8 75.5h-.4l-.1 .1 .1 .1M46.1 74.8v4.1M46.8 66.3h-.4l.3-.5v.8M47.5 65.8l-.4 .3v.4l.1 .1 .4-.1-.1-.3h-.4M47.8 79l.3-.1 .1 .3-.4 .2v.3h.4M47.8 66.2l.2-.1 .1 .2M47.8 66.1v.5M48.1 66.2l.1-.1 .1 .1v.4M48.6 66.2l.1-.1 .1 .2M48.6 66.1v.5"/>
<path d="M48.6 78.9l.3 .1-.2 .7-.2-.2zM48.8 66.2l.1-.1 .2 .1v.4M49.1 79.3l.1-.1 .2 .2M49.1 79.2v.5M49.4 79.3l.1-.1 .1 .1v.4M49.8 79.3l.2-.1 .1 .2M49.8 79.2v.5M50.1 79.3l.1-.1 .1 .1v.4M50.5 76.6h1.6M50.5 79.6h1.6M50.6 79.6v.4h-2.8M50.6 77v2.2"/>
<path d="M51.1 65.7v1.4M51.4 61.1h1.8M51.4 65.4h1.8M52.2 63.2h.5M52.2 62.4h.5M52.4 63.4v.4l-.3 .1-.1-.1 .1-.4h.4l.2 .4M52.4 75.2v1.1M52.5 62.9l-.3 .1 .2 .2M52.5 62.2l-.3 .1 .2 .1M52.7 64.2v.4h-.2l-.3-.4-.2 .1 .1 .3M52.7 62.7h-.3l-.2 .1 .2 .1M52.7 61.9h-.3l-.2 .2 .2 .1"/>
<path d="M52.7 75.4h2.2M53 61.5v3.6M54.7 67.3l-.3 .2M55.3 66.5l-.4 .5M55.3 75.2v1.1M55.3 75.4h3.6M56 74.5l.1-.1 .4 .1-.1 .3-.4 .1v.2h.5M56.3 65l.4-.1 .1 .4-.4 .1zM56.7 69h4.7M56.8 64.8l-.4 .7M56.9 74.4l.2 .1-.1 .6-.3-.1zM57.4 74.8l.1-.2 .1 .3"/>
<path d="M57.4 74.6v.5M57.6 65.3h-.5l.3-.5v.7M57.6 74.8l.1-.2 .2 .2v.3M57.8 65.2l.1-.2 .1 .3M57.8 65v.5M58 65.2l.2-.2 .1 .2v.3M58.1 74.8l.1-.2 .1 .3M58.1 74.6v.5M58.3 74.8l.2-.2 .1 .2v.3M58.5 65.2l.2-.2 .1 .3M58.5 65v.5M58.8 65.2l.1-.2 .2 .2v.3"/>
<path d="M59.1 65.8h-3.1l-.4 .5M218.5 64.1h-4.7l-19.2 5.5M218.5 71.4h-4.7l-20 10.2M22.4 80.3h3.5M22.7 80.1h.3M26.2 80.3h1.4M26.5 92.4h3.4M26.8 91.5l.1-.1v.7M26.8 92.1h.3M27 98.5l.1-.2 .4 .2-.5 .3v.3h.5M27.3 91.5l.4-.1 .1 .3-.2 .1M27.7 91.8l.1 .1-.1 .2-.4-.1"/>
<path d="M27.7 98.5l.2-.2v.8M27.7 99.1h.3M28 91.8l.2-.1 .1 .2M28 91.7v.4M28.3 91.8l.1-.1 .1 .1v.3M28.4 98.9l-.2 .3M28.8 91.8l.1-.1 .1 .2M28.8 91.7v.4M29 91.8l.2-.1 .1 .1v.3M29.1 98.3h-.5v.3l.5 .1-.1 .4-.4-.2M29.3 98.7l.2-.1 .1 .2M29.3 98.6v.5"/>
<path d="M29.6 98.7h.2v.4M29.9 82.9v2.6M29.9 90.5v2.1M30.1 98.7l.1-.1 .2 .2M30.1 98.6v.5M30.3 85.3h22.5M30.3 92.4h1.2M30.4 98.7h.2v.4M30.7 95.9h.9M30.7 99.1h.9M30.9 99.1v.4h-3.9M30.9 96.3v2.5"/>
<path d="M31.9 90.5v2.1M31.9 96.2v1.7M32.2 97.7h19M36.8 89.6l.6-.1 .1 .2-.5 .1zM37 89.2h.5M37 88.5h.5M37.2 90.1v.4h-.4l.2-.4h.3l.2 .4M37.3 89l-.3 .1 .2 .1M37.3 88.2l-.3 .1 .2 .2M37.5 88.7h-.3l-.2 .2 .2 .1M37.5 88h-.3l-.2 .1 .2 .1M37.7 95.9h3.7"/>
<path d="M37.7 82.6h3.6M37.8 83v12.5M39.6 81.2h4.1M40 84.4l.1-.2v.8M40 85h.2M40.1 96.8l.1-.1v.8M40.1 97.5h.2M40.3 80.3l.1-.1 .4 .1-.3 .3M40.6 96.8l.4-.1 .1 .2-.2 .2M40.6 80.6l.2 .2h-.5M40.9 84.2h-.4v.3l.4 .1-.1 .4-.3-.1M41 97.1l.1 .1-.1 .3-.4-.2"/>
<path d="M41 80.3l.1-.1 .4 .1-.2 .3M41.2 84.2h.5l-.4 .8M41.4 96.8v-.1l.4 .1-.2 .3M41.4 80.6l.1 .2h-.5M41.7 97.1l.1 .1-.1 .3-.3-.2M41.7 80.6l.2-.2 .1 .3M41.7 80.4v.5M42 84.6v-.1l.2 .3M42 84.5v.5M42 80.6l.1-.2 .1 .2v.3M42.1 97.1l.1-.2 .1 .3M42.1 96.9v.6"/>
<path d="M42.2 84.6l.1-.1 .1 .1v.4M42.3 97.1l.2-.2 .1 .2v.4M42.5 80.6l.1-.2 .2 .3M42.5 80.4v.5M42.7 84.6l.1-.1 .1 .3M42.7 84.5v.5M42.8 80.6l.1-.2 .1 .2v.3M42.8 97.1l.1-.2 .2 .3M42.8 96.9v.6M42.9 84.6l.2-.1 .1 .1v.4M43.1 97.1l.1-.2 .1 .2v.4M49.3 92.9h.5"/>
<path d="M49.3 92.2h.5M49.4 94.1l-.2-.2-.1 .1 .1 .4M49.4 94l.2-.1 .2 .1-.1 .4M49.4 93.2v.4l-.1 .1-.2-.1 .1-.4h.4l.2 .4M49.6 92.7l-.3 .1 .1 .1M49.6 91.9l-.3 .2 .1 .1M49.8 92.4h-.4l-.1 .1 .1 .2M49.8 91.7h-.4l-.1 .1 .1 .1M49.9 90.2h1.4M49.9 95.9h1.4M50.1 90.6v4.9M51.5 98.6l.1-.1v.7"/>
<path d="M51.5 99.2h.2M51.6 96.2v1.7M52.5 98.5h-.6v.2l.6 .1-.2 .4-.4-.1M52.7 98.8l.1-.1 .2 .2M52.7 98.7v.5M53 98.8l.1-.1 .1 .1v.4M53.2 82.9v2.6M53.2 90.5v1.3M53.4 98.8l.2-.1 .1 .2M53.4 98.7v.5M53.5 90.2h2.1M53.5 82.6h2.1"/>
<path d="M53.6 91.6h3.4M53.7 98.8l.1-.1 .1 .1v.4M54.1 96.9h.8M54.1 99.1h.8M54.2 99.1v.4h-2.7M54.2 97.3v1.5M54.4 87.1v.5h.2l.1-.5h.3l.1 .1-.1 .4M54.6 86.4h.5M54.6 85.6h.5M54.9 86.1l-.3 .2 .1 .1M54.9 85.4l-.3 .1 .1 .1M55.1 86.7h-.7l.1 .2"/>
<path d="M55.1 85.9h-.4l-.1 .1 .1 .1M55.1 85.2h-.4l-.1 .1 .1 .1M55.1 86.6v.3M55.2 95.7v.9M55.4 83v6.8M55.5 95.8h1.5M57.4 90.5v1.3M57.4 95.7v.9M57.4 91.6h4.8M57.4 95.8h3.4M58.1 90.6l.4-.2v.3l-.3 .1-.1 .3h.4M58.1 95l.1-.2v.7"/>
<path d="M58.1 95.5h.2M58.9 90.8l-.1-.1 .1-.3h.3l.1 .3-.4 .1-.1 .3h.5l-.1-.3M59.1 94.8h-.6v.3l.6 .1-.2 .3-.4-.1M59.3 95.2l.1-.1 .2 .2M59.3 95.1v.4M59.6 95.2l.1-.1 .1 .1v.3M59.7 91.1l-.1 .2M60 95.2l.2-.1 .1 .2M60 95.1v.4M60.3 95.2l.1-.1 .1 .1v.3M60.4 90.4h-.5v.3l.5 .1-.1 .3h-.4M60.7 90.8l.1-.1 .1 .2"/>
<path d="M60.7 90.7v.4M60.9 90.8l.1-.1 .2 .1v.3M61.4 90.8l.1-.1 .1 .2M61.4 90.7v.4M61.6 90.8l.2-.1 .1 .1v.3M178.2 90.2h101.2v84.1h-101.2zM56.8 101.4h4.4M59.9 115.5l.7-.1 .1 .3-.6 .1zM60.2 115.1h.5M60.2 114.4h.5M60.3 116v.4l-.2 .1-.2-.1 .2-.4h.4l.2 .4M60.5 114.9l-.3 .1 .1 .1"/>
<path d="M60.5 114.2l-.3 .1 .1 .1M60.7 116.9h-.8l.2 .1M60.7 114.6h-.4l-.1 .2 .1 .1M60.7 113.9h-.4l-.1 .1 .1 .2M60.7 116.8v.2M61 101.8v27.4M25.9 128.9v3.5M26.2 132.2h30.8M40 131.3l.2-.1 .3 .1-.5 .4v.2h.5M40.8 131.3l.1-.1v.7M40.8 131.9h.2M41.3 131.3l.4-.1v.2l-.2 .1"/>
<path d="M41.7 131.5v.4l-.4-.1M42 131.5l.1-.1 .1 .3M42 131.4v.5M42.2 131.5l.2-.1 .1 .1v.4M42.8 131.5l.1-.1 .1 .3M42.8 131.4v.5M43 131.5l.1-.1 .1 .1v.4M55.8 134.3h4.4M56.8 129.5h4.4M57.4 128.9v3.5M59 139.7l.2 .4h.4l.1-.4-.2-.1-.1 .5M59.1 139h.5l.1 .2-.6 .1z"/>
<path d="M59.2 138.7h.5M59.2 138h.5M59.5 138.5l-.3 .1 .2 .1M59.5 137.7l-.3 .1 .2 .2M59.7 138.2h-.3l-.2 .1 .2 .2M59.7 137.5h-.3l-.2 .1 .2 .1M60 134.7v8.1M26.7 152.1v2M27.1 152.3h28.1M27.4 143.5v3.5M27.8 146.9h27.4M39.5 151.4l.2-.1v.7"/>
<path d="M39.5 152h.3M39.9 145.9l.1-.1v.8M39.9 146.6h.3M40.5 151.6h-.3l-.2-.2 .2-.1 .3 .1v.4l-.3 .2M40.9 146.2h-.3l-.2-.3h.5v.4l-.3 .3M41.1 145.9h.4l-.1 .7-.3-.2zM41.3 151.3h-.5v.2l.5 .1-.2 .4-.3-.1M41.5 151.6l.2-.1v.3M41.5 151.5v.5M41.7 151.6l.2-.1 .1 .1v.4M41.8 146.2l.1-.1 .1 .2M41.8 146.1v.5"/>
<path d="M42 146.2l.2-.1 .1 .1v.4M42.2 151.6l.2-.1 .1 .3M42.2 151.5v.5M42.5 146.2l.1-.1 .2 .2M42.5 151.6l.1-.1 .2 .1v.4M42.5 146.1v.5M42.8 146.2l.1-.1 .1 .1v.4M55.5 143.5v3.5M55.6 152.1v2M55.8 143.2h4.4M55.9 154.4h2.9M57.7 159.7l.2 .4h.4l.1-.4h-.4v.4"/>
<path d="M57.8 159h.5l.1 .3-.6 .1-.1-.1zM57.9 158.8h.5M57.9 158h.5M58.1 158.5l-.2 .1 .1 .2M58.1 157.8l-.2 .1 .1 .1M58.4 158.2h-.4l-.1 .2 .1 .1M58.4 157.5h-.4l-.1 .1 .1 .2M58.7 154.7v8.2M18 174.3h261.4v8.2h-261.4zM55.9 163.2h2.9"/>
</g>
<g fill="#f26722" stroke="#f26722" stroke-width=".21">
<path d="M25.8 39l.4-.1v.1z"/>
<path d="M56.9 38.9l.4 .1h-.4z"/>
<path d="M61.2 40.9l.1 .3h-.2z"/>
<path d="M61.1 68.6h.2l-.1 .4z"/>
<path d="M30.2 51.7l.4-.1v.2z"/>
<path d="M34.2 51.6l.3 .1-.3 .1z"/>
<path d="M28.5 52.9v.3h-.1z"/>
<path d="M28.4 59.3h.1v.3z"/>
<path d="M29.3 47.6h.1l-.1 .4z"/>
<path d="M29.3 40.9l.1 .3h-.1z"/>
<path d="M29 47.9l.3 .1h-.3z"/>
<path d="M25.8 48l.4-.1v.1z"/>
<path d="M43.7 49.9h.4v.1z"/>
<path d="M56.9 49.9h.4l-.4 .1z"/>
<path d="M43.3 49.9h.4l-.4 .1z"/>
<path d="M39.4 49.9h.4v.1z"/>
<path d="M45.8 48.5h.1l-.1 .4z"/>
<path d="M45.8 44.6l.1 .4h-.1z"/>
<path d="M55.1 43.1l.4-.1v.1z"/>
<path d="M56.9 43l.4 .1h-.4z"/>
<path d="M55 42.7h.2l-.1 .4z"/>
<path d="M55.1 40.9l.1 .3h-.2z"/>
<path d="M34.5 60.2h.4v.1z"/>
<path d="M35.9 60.2h.4l-.4 .1z"/>
<path d="M31.4 60.8h.1v.3z"/>
<path d="M31.5 59.6v.4h-.1z"/>
<path d="M38.9 64.1l.4-.1z"/>
<path d="M43.9 64l.4 .1z"/>
<path d="M44.3 66.9l.4-.1z"/>
<path d="M50.8 66.8l.3 .1z"/>
<path d="M53 65.1h.1l-.1 .3z"/>
<path d="M53 61.1l.1 .4h-.1z"/>
<path d="M35.9 65.4v.4h-.1z"/>
<path d="M35.8 68.6h.1v.4z"/>
<path d="M37.8 52.5v.4z"/>
<path d="M37.8 48.9l.1 .3z"/>
<path d="M37.4 44.2h.1v.4z"/>
<path d="M37.5 40.9v.3h-.1z"/>
<path d="M53.6 48.4l-.1 .4-.2-.1z"/>
<path d="M54.1 47.2l-.1 .3z"/>
<path d="M54.6 67.2l.3-.2-.2 .3z"/>
<path d="M55.5 66.3h.1l-.3 .2z"/>
<path d="M46 78.9h.1v.4z"/>
<path d="M46.1 74.4v.4h-.1z"/>
<path d="M39.2 81.2h.4v.1z"/>
<path d="M43.7 81.2h.4l-.4 .1z"/>
<path d="M52.4 75.4h.3v.1z"/>
<path d="M54.9 75.4h.4l-.4 .1z"/>
<path d="M50.6 76.6l.1 .4z"/>
<path d="M50.6 79.2v.4z"/>
<path d="M27.6 80.3h.3l-.3 .1z"/>
<path d="M25.9 80.3h.3v.1z"/>
<path d="M27.2 76.2h.1v.4z"/>
<path d="M27.3 71v.4h-.1z"/>
<path d="M38 74h.1v.4z"/>
<path d="M38.1 71v.4h-.1z"/>
<path d="M29.9 85.3l.4-.1v.1z"/>
<path d="M52.8 85.2l.4 .1h-.4z"/>
<path d="M31.9 97.7h.3v.1z"/>
<path d="M51.2 97.7h.4l-.4 .1z"/>
<path d="M53.2 91.6l.4-.1v.2z"/>
<path d="M57 91.5l.4 .1-.4 .1z"/>
<path d="M31.5 92.4h.4l-.4 .1z"/>
<path d="M29.9 92.4h.4v.1z"/>
<path d="M50.1 90.2l.1 .4h-.2z"/>
<path d="M50 95.5h.2l-.1 .4z"/>
<path d="M55.4 89.8v.4z"/>
<path d="M55.4 82.6l.1 .4z"/>
<path d="M37.8 82.6l.1 .4h-.1z"/>
<path d="M37.8 95.5h.1l-.1 .4z"/>
<path d="M55.2 95.8h.3v.1z"/>
<path d="M57 95.8h.4l-.4 .1z"/>
<path d="M54.2 96.9l.1 .4z"/>
<path d="M54.2 98.8v.3z"/>
<path d="M30.9 95.9v.4h-.1z"/>
<path d="M30.8 98.8h.1v.3z"/>
<path d="M60.9 129.2h.1v.3z"/>
<path d="M61 101.4v.4h-.1z"/>
<path d="M25.9 132.2h.3v.1z"/>
<path d="M57 132.2h.4l-.4 .1z"/>
<path d="M60 134.3l.1 .4z"/>
<path d="M60 142.8v.4z"/>
<path d="M55.2 146.8l.3 .1z"/>
<path d="M27.4 146.9h.4z"/>
<path d="M26.7 152.3h.4z"/>
<path d="M55.2 152.3h.4z"/>
<path d="M58.7 154.4l.1 .3h-.2z"/>
<path d="M58.6 162.9h.2l-.1 .3z"/>
<path d="M192.2 42.8l2.2-1.1 .2 .8z"/>
<path d="M192.4 45.3l2.3-.8 .1 .8z"/>
<path d="M184.4 60.2l2.2-1 .2 .7z"/>
<path d="M192.4 70.2l2.2-1 .2 .7z"/>
<path d="M191.7 82.7l1.9-1.5 .4 .8z"/>
</g>
<g fill="none" stroke="#f00" stroke-width=".21">
<path d="M196.6 41.5h5.5M196.6 44.5h5.5M196.6 46.2h5.5M201.4 41.5v41.9M195.6 96.3v6.7M196.5 96.7h75.9M196.6 81.6h5.5M196.6 83.4h5.5M231.5 94.5l.3-.3h.6l.3 .3v.3l-.3 .3h-.6l-.3 .3v.6h1.2M233.3 94.5l.3-.3v1.8M233.3 96h.6M234.5 94.5l.3-.3h.6l.3 .3v.3l-.3 .3h-.3"/>
<path d="M235.4 95.1l.3 .3v.3l-.3 .3h-.6l-.3-.3M236.3 95.1l.3-.3 .3 .3v.3M236.3 94.8v1.2M236.9 95.1l.3-.3 .3 .3v.9M238.2 95.1l.3-.3 .3 .3v.3M238.2 94.8v1.2M238.8 95.1l.3-.3 .3 .3v.9M273.3 96.3v6.7M183.8 101.6h13.3M184.3 102.5v67.5M181.7 136.4l.3-.3h1.2l.3 .3v.3l-.3 .3h-1.2l-.3-.3zM182.3 135.5h1.2"/>
<path d="M182.3 133.7h1.2M182.6 137.6v1l-.3 .3h-.3l-.3-.3v-.7l.3-.3h.9l.6 .6v.4M182.9 134.9h-.3l-.3 .3 .3 .3M182.9 133.1h-.3l-.3 .3 .3 .3M183.5 139.7h-1.8l.3 .4M183.5 134.3h-.9l-.3 .3 .3 .3M183.5 132.5h-.9l-.3 .3 .3 .3M183.5 139.4v.7M183.8 170.9h13.3"/>
</g>
<!-- layer: 0 -->
<path d="M200.6 40.8l1.5 1.4M200.6 43.7l1.5 1.5M200.6 45.5l1.5 1.4M200.6 80.9l1.5 1.4M200.6 82.6l1.5 1.5" fill="none" stroke="#f00" stroke-width=".21"/>
<!-- layer: text -->
<g fill="#f00" stroke="#f00" stroke-width=".21">
<path d="M195.6 96.7l.9-.1v.3z"/>
<path d="M272.4 96.6l.9 .1-.9 .2z"/>
<path d="M184.3 101.6l.1 .9h-.3z"/>
<path d="M184.1 170h.3l-.1 .9z"/>
</g>
<g font-size="11.3" fill="#0d0">
<text x="232.5" y="114.7">X</text>
<text x="201" y="140.1">Y</text>
<text x="261.6" y="139.1">Y</text>
<text x="231.1" y="163.4">X</text>
</g>
<g font-size="7" fill="#f26722">
<text x="20.5" y="180.3">source: https://github.com/lizardbeans/sdvxminicon</text>
<text x="187.1" y="180.6">site: consandstuff.github.io</text>
</g>
<g font-size="6.6" fill="#0d0">
<text x="23" y="35.2">DIMENSIONS:</text>
<text x="75.1" y="35.8">LAYERS:</text>
</g>
<g font-size="3.3" fill="#f26722">
<text x="218.8" y="37.4">LAYER A: 5mm acrylic</text>
<text x="218.3" y="43.6">LAYER B: 3mm MDF (acrylic support)</text>
<text x="219.5" y="53.3">WALL X: 9mm MDF (for other thickness</text>
<text x="219.5" y="57.3">change WALL Y dimensions too)</text>
<text x="219.7" y="65.3">WALL Y: 9mm MDF</text>
<text x="219.5" y="72.3">LAYER C: 3mm MDF (bottom door)</text>
</g>
<g font-size="3.3" fill="#0d0">
<text x="112.1" y="45.8">LAYER A:</text>
<text x="112.1" y="49.6">Description: 5mm thick acrylic</text>
<text x="112.1" y="53.3">Cut: Laser cut</text>
<text x="112.1" y="57.1">Color: clear (to add artwork)</text>
<text x="111.6" y="74.2">LAYER B:</text>
<text x="111.6" y="78">Description: 3mm thick MDF</text>
<text x="111.6" y="81.7">Cut: Laser cut or manually cut</text>
<text x="111.6" y="85.5">Color: Finished with white matte paint</text>
<text x="111.6" y="105.7">LAYER C:</text>
<text x="111.6" y="109.4">Description: 3mm thick MDF</text>
<text x="111.6" y="113.2">Cut: Laser cut or manually cut</text>
<text x="111.6" y="116.9">Color: Finished with white matte paint</text>
<text x="111.8" y="134.3">WALL X:</text>
<text x="111.8" y="138">Description: 9mm thick MDF</text>
<text x="111.8" y="141.8">Cut: Laser cut or manually cut</text>
<text x="111.8" y="145.5">Color: Finished with white matte paint</text>
<text x="111.7" y="153.9">WALL X:</text>
<text x="111.7" y="157.6">Description: 9mm thick MDF</text>
<text x="111.7" y="161.4">Cut: Laser cut or manually cut</text>
<text x="111.7" y="165.1">Color: Finished with white matte paint</text>
</g>
<g font-size="2.1" fill="#f00">
<text x="201" y="45.9" transform="rotate(-90 201 45.9)">3</text>
<text x="201" y="43.6" transform="rotate(-90 201 43.6)">5</text>
<text x="201" y="65.1" transform="rotate(-90 201 65.1)">60</text>
<text x="201" y="83.1" transform="rotate(-90 201 83.1)">3</text>
</g>
</svg>
